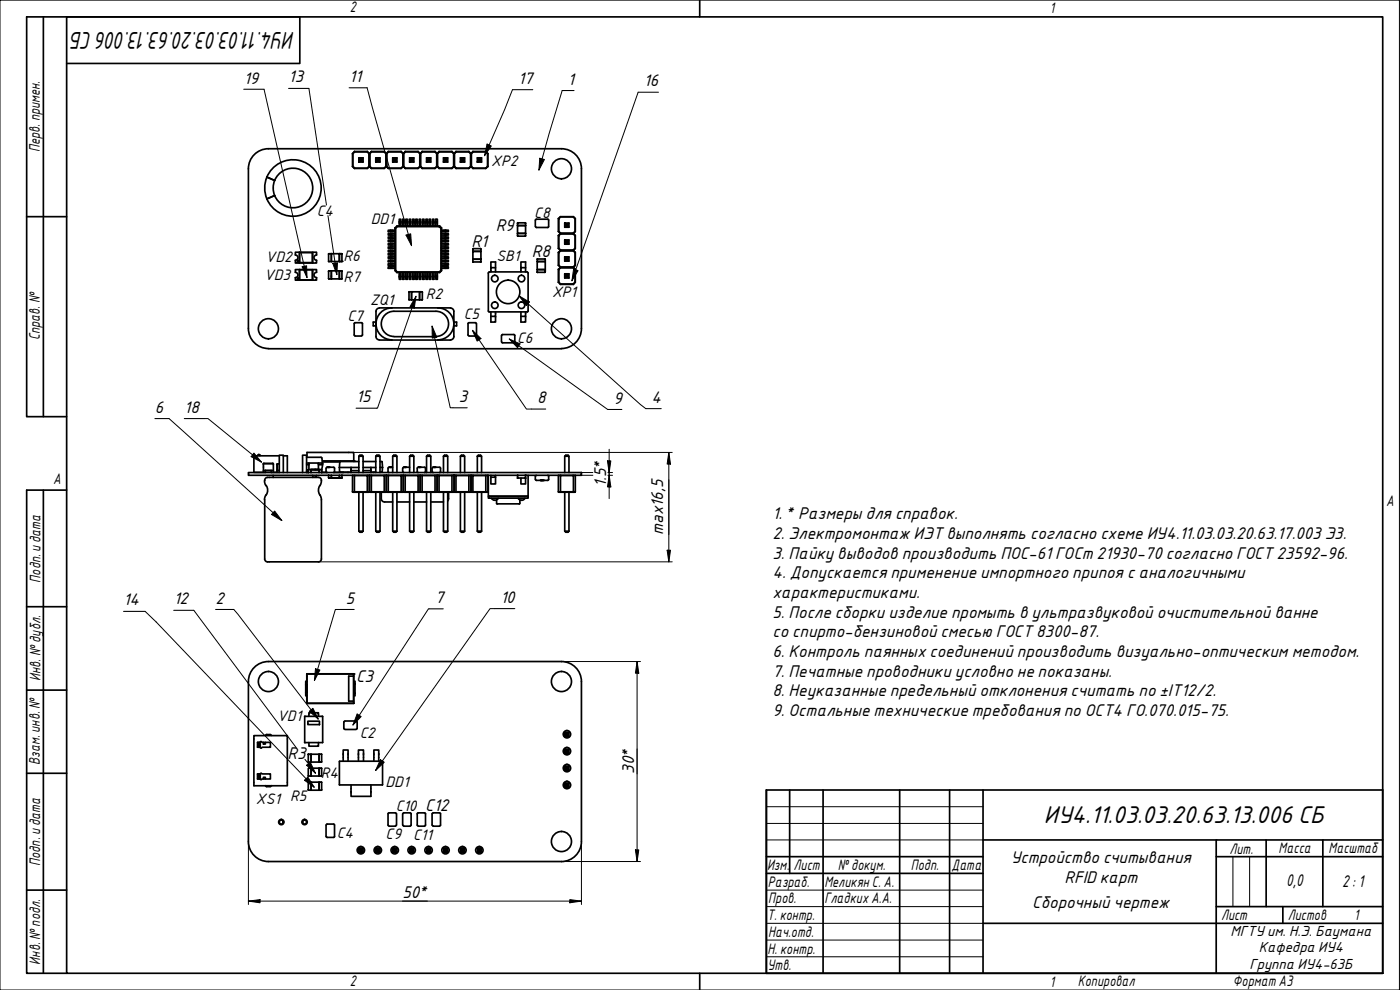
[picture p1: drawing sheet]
<svg xmlns="http://www.w3.org/2000/svg" width="420mm" height="297mm" viewBox="0 0 420 297" stroke-linecap="round" stroke-linejoin="round" font-family="sans-serif">
<g fill="none" stroke="#000" stroke-width=".51">
<path d="M74.5 50.6v48a6 6 0 0 0 6 6M80.1 53.1l2.3 1.1zM80.5 44.6h88a6 6 0 0 1 6 6M80.5 44.6a6 6 0 0 0-6 6M82.4 58.7l-2.3 1M82.4 54.1l-.4 2.6 .4 2M82.4 54.1a5.9 5.9 0 0 1 9.1-2.4 5.9 5.9 0 0 1 0 9.4 5.9 5.9 0 0 1-9.1-2.4M105.8 46.1h.1M105.8 46.1v3.9M105.8 50l.6 .5M105.9 46.1l.5-.5h3.8l.5 .5v3.8l-.5 .6h-3.8l-.5-.6zM105.9 49.9l-.1 .1"/>
<path d="M106.4 45.5h3.8M106.4 50.5h3.8M106.4 45.5l-.6 .6M106.4 45.5v.1M106.4 50.5h.1M107.7 47.4h1.3v1.2h-1.3zM107.7 47.4l.3 .3M108 47.7h.6v.7h-.6zM108 48.4l-.3 .2M108.6 48.4l.4 .2M109 47.4l-.4 .3M110.2 45.5l.7 .6"/>
<path d="M110.2 45.5v.1M110.2 50.5h.1M110.7 46.1h.3M110.7 49.9l.2 .1M110.9 46.1v3.9M110.9 50l-.7 .5M110.9 50l.5 .5M111 49.9l-.1 .1M111.4 45.5h3.9M111.4 50.5h3.9M111.4 45.5l-.5 .6M111.4 45.5l.1 .1"/>
<path d="M111.5 45.6h3.8l.5 .5v3.8l-.5 .6h-3.8l-.5-.6v-3.8zM111.5 50.5h-.1M112.8 47.4h1.2v1.2h-1.2zM112.8 47.4l.3 .3M113.1 47.7h.6v.7h-.6zM113.1 48.4l-.3 .2M113.7 48.4l.3 .2M114 47.4l-.3 .3M115.3 45.5l.7 .6M115.3 45.5v.1M115.3 50.5h.1M115.8 46.1h.3"/>
<path d="M115.8 49.9l.2 .1M116 46.1v3.9M116 50l-.7 .5M116 50l.5 .5M116.1 46.1l.5-.5h3.8l.5 .5v3.8l-.5 .6h-3.8l-.5-.6zM116.1 49.9l-.1 .1M116.5 45.5h3.9M116.5 50.5h3.9M116.5 45.5l-.5 .6M116.5 45.5l.1 .1M116.6 50.5h-.1M117.9 47.4h1.2v1.2h-1.2z"/>
<path d="M117.9 47.4l.3 .3M118.2 47.7h.6v.7h-.6zM118.2 48.4l-.3 .2M118.8 48.4l.3 .2M119.1 47.4l-.3 .3M120.4 45.5l.6 .6M120.4 45.5v.1M120.4 50.5h.1M120.9 46.1h.3M120.9 49.9l.1 .1M121 46.1v3.9M121 50l.6 .5"/>
<path d="M121 50l-.6 .5M121.2 46.1l.5-.5h3.8l.5 .5v3.8l-.5 .6h-3.8l-.5-.6zM121.2 49.9l-.2 .1M121.6 45.5h3.9M121.6 50.5h3.9M121.6 45.5l-.6 .6M121.6 45.5l.1 .1M121.7 50.5h-.1M122.9 47.4h1.3v1.2h-1.3zM122.9 47.4l.4 .3M123.3 47.7h.6v.7h-.6zM123.3 48.4l-.4 .2"/>
<path d="M123.9 48.4l.3 .2M124.2 47.4l-.3 .3M125.5 45.5l.6 .6M125.5 45.5v.1M125.5 50.5h.1M126 49.9l.1 .1M126 46.1h.2M126.1 46.1v3.9M126.1 50l.6 .5M126.1 50l-.6 .5M126.2 46.1l.5-.5h3.9l.5 .5v3.8l-.5 .6h-3.9l-.5-.6zM126.2 49.9l-.1 .1"/>
<path d="M126.7 45.5h3.9M126.7 50.5h3.9M126.7 45.5l-.6 .6M126.7 45.5v.1M126.7 50.5h.1M128 47.4h1.3v1.2h-1.3zM128 47.4l.3 .3M128.3 47.7h.7v.7h-.7zM128.3 48.4l-.3 .2M129 48.4l.3 .2M129.3 47.4l-.3 .3M130.6 45.5l.6 .6"/>
<path d="M130.6 45.5v.1M130.6 50.5h.1M131.1 46.1h.2M131.1 49.9l.1 .1M131.2 46.1v3.9M131.2 50l-.6 .5M131.2 50l.6 .5M131.3 46.1l.5-.5h3.8l.5 .5v3.8l-.5 .6h-3.8l-.5-.6zM131.3 49.9l-.1 .1M131.8 45.5h3.8M131.8 50.5h3.8M131.8 45.5l-.6 .6"/>
<path d="M131.8 45.5v.1M131.8 50.5h.1M133.1 47.4h1.3v1.2h-1.3zM133.1 47.4l.3 .3M133.4 47.7h.6v.7h-.6zM133.4 48.4l-.3 .2M134 48.4l.4 .2M134.4 47.4l-.4 .3M135.6 45.5l.7 .6M135.6 45.5v.1M135.6 50.5h.1M136.1 46.1h.3"/>
<path d="M136.1 49.9l.2 .1M136.3 46.1v3.9M136.3 50l.5 .5M136.3 50l-.7 .5M136.4 49.9l-.1 .1M136.8 45.5h3.9M136.8 50.5h3.9M136.8 45.5l-.5 .6M136.8 45.5l.1 .1M136.9 45.6h3.8l.5 .5v3.8l-.5 .6h-3.8l-.5-.6v-3.8zM136.9 50.5h-.1M138.2 47.4h1.2v1.2h-1.2z"/>
<path d="M138.2 47.4l.3 .3M138.5 47.7h.6v.7h-.6zM138.5 48.4l-.3 .2M139.1 48.4l.3 .2M139.4 47.4l-.3 .3M140.7 45.5l.7 .6M140.7 45.5v.1M140.7 50.5h.1M141.2 46.1h.3M141.2 49.9l.2 .1M141.4 46.1v3.9M141.4 50l.5 .5"/>
<path d="M141.4 50l-.7 .5M141.5 46.1l.5-.5h3.8l.5 .5v3.8l-.5 .6h-3.8l-.5-.6zM141.5 49.9l-.1 .1M141.9 45.5h3.9M141.9 50.5h3.9M141.9 45.5l-.5 .6M141.9 45.5l.1 .1M142 50.5h-.1M143.3 47.4h1.2v1.2h-1.2zM143.3 47.4l.3 .3M143.6 47.7h.6v.7h-.6zM143.6 48.4l-.3 .2"/>
<path d="M144.2 48.4l.3 .2M144.5 47.4l-.3 .3M145.8 45.5l.6 .6M145.8 45.5v.1M145.8 50.5h.1M146.3 46.1h.1M146.3 49.9l.1 .1M146.4 46.1v3.9M146.4 50l-.6 .5M174.5 50.6v48a6 6 0 0 1-6 6M88.6 76.5a.79 .79 0 0 1 .8 .8 .79 .79 0 0 1-.8 .8M88.6 76.5v-.8h6.4v.8"/>
<path d="M88.6 78.1v.8h6.4v-.8M89.9 75.7h4v3.2h-4zM89.9 75.8v3M93.7 75.8v3M95 76.5a.79 .79 0 0 0-.8 .8 .79 .79 0 0 0 .8 .8M98.6 78.4l.1 .1M98.6 78.4v-2.2l.8-.1v2.4h-.7M99.4 76.1h2.5v2.4h-2.5zM102.6 76.1h-.7v2.4h.7M102.6 78.5h.1M102.6 76.2h.1M102.6 76.2v2.2"/>
<path d="M117.3 69.1h-.8v.4h2.1M117.3 70.1v.4M117.3 71.1v.5M117.3 72.1v.4M117.3 73.1v.4M117.3 74.1v.4M117.3 75.1v.5M117.3 76.1v.4M117.3 77.1v.4M117.3 78.1v.4M117.3 79.1v.5M118.6 68.4l.5-.6h12.9l.5 .6v12.8"/>
<path d="M118.6 78.1h-2.1v.4h2.1M118.6 77.1h-2.1v.4h2.1M118.6 79.1h-2.1v.5h2.1M118.6 76.1h-2.1v.4h2.1M118.6 75.1h-2.1v.5h2.1M118.6 74.1h-2.1v.4h2.1M118.6 73.1h-2.1v.4h2.1M118.6 72.1h-2.1v.4h2.1M118.6 71.1h-2.1v.5h2.1M118.6 70.1h-2.1v.4h2.1M118.6 69.1h-1.3v.4M118.6 68.4l.1 .1"/>
<path d="M118.6 68.4v12.8M119.1 67.8l.1 .2M119.2 68h12.6l.5 .5v12.6l-.5 .5h-12.6l-.5-.5v-12.6zM119.8 67.8v-2h.5v2M119.8 66.7h.5M120.8 67.8v-2h.4v2M120.8 66.7h.4M121.8 67.8v-2h.4v2M121.8 66.7h.4M122.8 67.8v-2h.5v2M122.8 66.7h.5M123.8 67.8v-2h.5v2"/>
<path d="M123.8 66.7h.5M124.8 67.8v-2h.4v2M124.8 66.7h.4M125.8 67.8v-2h.4v2M125.8 66.7h.4M126.8 67.8v-2h.5v2M126.8 66.7h.5M127.8 67.8v-2h.5v2M127.8 66.7h.5M128.8 67.8v-2h.4v2M128.8 66.7h.4M129.8 67.8v-2h.4v2"/>
<path d="M129.8 66.7h.4M130.8 66.7h.5v1.1M131.3 66.7v-.9h-.5v2M132 67.8l-.2 .2M132.5 69.1h2.1v.4h-2.1M132.5 70.1h2.1v.4h-2.1M132.5 71.1h2.1v.5h-2.1M132.5 72.1h2.1v.4h-2.1M132.5 73.1h2.1v.4h-2.1M132.5 74.1h2.1v.4h-2.1M132.5 75.1h2.1v.5h-2.1M132.5 76.1h2.1v.4h-2.1"/>
<path d="M132.5 77.1h2.1v.4h-2.1M132.5 78.1h2.1v.4h-2.1M132.5 79.1h2.1v.5h-2.1M132.5 68.4l-.2 .1M133.7 69.1v.4M133.7 70.1v.4M133.7 71.1v.5M133.7 72.1v.4M133.7 73.1v.4M133.7 74.1v.4M133.7 75.1v.5M133.7 76.1v.4"/>
<path d="M133.7 77.1v.4M133.7 78.1v.4M133.7 79.1v.5M141.9 78.5v-.7h2.4v.7M141.9 78.5h.1M141.9 75.4h2.4v2.4h-2.4zM142 74.6h2.3v.8h-2.4zM142 78.6h.1M142 78.6h2.2M144.2 78.6l.1-.1zM144.3 77.8h.1M155.3 67v.7h2.4v-.7"/>
<path d="M155.3 67.7h2.4v2.3h-2.4zM155.3 70h2.4v.7l-2.3 .2zM155.3 67.6v.1M155.4 66.9h.1M155.4 66.9h2.2M157.6 66.9h.1M157.7 67h.1M160.7 66v1.9M160.7 68l.3 .2M161 65.8h3.5l.2 2.1M161 65.8l-.3 .3M163.5 77.7h-2.2l-.1 .8h2.4"/>
<path d="M163.5 77.7l.1 .1M163.5 77.7l.1 3.2M163.6 78.5h-2.4v2.4h2.4M164.7 68l-.3 .2h-3.4M167.6 65.6v3.9M167.6 70.7v3.8M167.6 75.7v3.9M167.6 79.6l.6 .6M167.6 69.5l.6 .6M167.6 65.6h.1M167.6 74.5l.6 .7M167.6 75.7l.1 .1"/>
<path d="M167.6 70.7h.1M167.7 69.4l-.1 .1M167.7 79.6h-.1M167.7 74.5h-.1M168.2 65.1h3.8l.6 .5v3.8l-.6 .6h-3.8l-.5-.6v-3.8zM168.2 75.2h3.8l.6 .6v3.8l-.6 .5h-3.8l-.5-.5v-3.8zM168.2 70.2h3.8l.6 .5v3.8l-.6 .5h-3.8l-.5-.5v-3.8zM168.2 65v.1M168.2 70v.2M168.2 75v.2M168.2 70.1h3.9M168.2 65h3.9"/>
<path d="M168.2 65l-.6 .6M168.2 75.2h3.9M168.2 75.2l-.6 .5M168.2 70.1l-.6 .6M169.5 66.9h1.3v1.3h-1.3zM169.5 77.1h1.3v1.2h-1.3zM169.5 72h1.3v1.3h-1.3zM169.5 66.9l.3 .3M169.5 77.1l.3 .2M169.5 72l.3 .2M169.8 67.2h.7v.7h-.7zM169.8 77.3h.7v.7h-.7z"/>
<path d="M169.8 72.2h.7v.7h-.7zM169.8 67.9l-.3 .3M169.8 78l-.3 .3M169.8 72.9l-.3 .4M170.5 67.9l.3 .3M170.5 78l.3 .3M170.5 72.9l.3 .4M170.8 66.9l-.3 .3M170.8 77.1l-.3 .2M170.8 72l-.3 .2M172 70l.1 .1M172 75l.1 .2"/>
<path d="M172.1 65l.6 .6M172.1 65l-.1 .1M172.1 75.2l.6 .5M172.1 75.2h-.1M172.1 70.1l.6 .6M172.1 70.1l-.1 .1M172.6 69.4l.1 .1M172.6 79.6h.1M172.6 74.5h.1M172.7 65.6v3.9M172.7 70.7v3.8M172.7 75.7v3.9"/>
<path d="M172.7 69.5l-.6 .6M172.7 65.6h-.1M172.7 79.6l-.6 .6M172.7 75.7l-.1 .1M172.7 74.5l-.6 .7M172.7 70.7h-.1M88.6 81.7a.79 .79 0 0 1 .8 .8 .79 .79 0 0 1-.8 .8M88.6 81.7v-.8h6.4v.8M88.6 83.3v.8h6.4v-.8M89.9 80.9h4v3.2h-4zM89.9 80.9v3.1M93.7 80.9v3.1"/>
<path d="M95 81.7a.79 .79 0 0 0-.8 .8 .79 .79 0 0 0 .8 .8M98.6 81.3h3.3v2.4h-2.5v-2.4v2.4l-.8-.1zM98.7 81.3l-.1 .1M102.6 81.3h-.7v2.4h.7M102.6 83.7h.1M102.6 81.4v2.2M106.6 96.8l2.1 .2 .1 3.5M106.6 96.8l-.3 .3v3.4M112.8 96.6h-.8v1.2h.8M113.8 92.4a.98 .98 0 0 0-1 1v7.6a.99 .99 0 0 0 1 1M113.9 92.4h21.4M117.3 80.1v.4"/>
<path d="M117.6 92.4a4.8 4.8 0 0 0-4.8 4.8 4.8 4.8 0 0 0 4.8 4.8M118.2 93.4a3.8 3.8 0 0 0-3.8 3.8 3.8 3.8 0 0 0 3.8 3.8M118.2 93.4h12.6M118.6 80.1h-2.1v.4h2.1M118.7 81.1l-.1 .1 .5 .6M119.2 81.6l-.1 .2h12.9M119.8 81.8v2h.5v-2M119.8 83h.5M120.8 81.8v2h.4v-2M120.8 83h.4M121.8 81.8v2h.4v-2M121.8 83h.4"/>
<path d="M122.7 89.8l3.9 .1M122.7 89.8v-2.2h.8v2.4M122.7 89.8l.1 .1M122.8 81.8v2h.5v-2M122.8 83h.5M123.8 81.8v2h.5v-2M123.8 83h.5M124.8 81.8v2h.4v-2M124.8 83h.4M125.8 81.8v2h.4v-2M125.8 83h.4M126.6 87.6h-.7v2.4v-2.4h-2.4v2.3"/>
<path d="M126.6 87.6l.1 .1zM126.7 89.8h.1M126.7 87.7v2.1M126.8 81.8v2h.5v-2M126.8 83h.5M127.8 81.8v2h.5v-2M127.8 83h.5M128.8 81.8v2h.4v-2M128.8 83h.4M129.8 81.8v2h.4v-2M129.8 83h.4M130.8 81.8v1.2h.5"/>
<path d="M130.8 93.4a3.8 3.8 0 0 1 3.8 3.8 3.8 3.8 0 0 1-3.8 3.8M131.3 81.8v2h-.5v-.8M131.4 92.4a4.8 4.8 0 0 1 4.8 4.8 4.8 4.8 0 0 1-4.8 4.8M132.3 81.1l.2 .1-.5 .6-.2-.2M132.5 80.1h2.1v.4h-2.1M133.7 80.1v.4M135.2 92.4a.99 .99 0 0 1 1 1v7.6a.98 .98 0 0 1-1 1M136.2 96.6h.8v1.2h-.8M142.7 96.8l.2 .3M142.7 96.8l-2.2 .2v3.5M143 97.1v3.4M146.8 81.6h11.4"/>
<path d="M146.8 81.6l-.2 .3v11.4l.2 .3 11.7-.2v-11.5l-.3-.3M147.3 80.3v-1.7h1.4v3M147.3 93.6v3h1.4v-1.7M148.7 80.3h-1.4v1.3M148.7 93.6v1.3h-1.4M156.3 80.3v-1.7h1.4v3M156.3 93.6v3h1.4v-1.7M157.7 80.3h-1.4v1.3M157.7 93.6v1.3h-1.4M161.2 81.6v-.7h2.4v.7M161.2 81.6h.1M161.4 81.7h.1"/>
<path d="M161.4 81.7h2.1M167.6 80.8v3.9M167.6 84.7l.6 .6M167.6 80.8l.1 .1M167.7 84.6l-.1 .1M168.2 80.3h3.8l.6 .6v3.7l-.6 .6h-3.8l-.5-.6v-3.7zM168.2 85.3h3.9M168.2 80.2h3.9M168.2 80.2l-.6 .6M168.2 80.1v.2M168.2 85.2v.1M169.5 82.2h1.3v1.2h-1.3z"/>
<path d="M169.5 82.2l.3 .2M169.8 82.4h.7v.7h-.7zM169.8 83.1l-.3 .3M170.5 83.1l.3 .3M170.8 82.2l-.3 .2M172 85.2l.1 .1M172 80.1l.1 .1M172.1 80.2l.6 .6M172.1 80.2l-.1 .1M172.6 84.6l.1 .1M172.7 80.8v3.9M172.7 84.7l-.6 .6"/>
<path d="M172.7 80.8l-.1 .1M80.5 104.6h88M106.3 100.5l.3 .3M106.6 100.8h1.9M108.8 100.5l-.3 .3M113.9 102h21.4M118.2 101h12.6M140.5 100.5l.2 .3M140.8 100.8h1.9M142.9 100.5l-.2 .3M150.5 100.6v1.9M150.6 102.6l.2 .3h3.4"/>
<path d="M154.2 100.4l.3 .3M154.2 100.4h-3.4l-.2 .3M154.5 100.6v2l-.3 .3M77.3 136.8l.2-.4 .6 .2-.1 .2M79.1 139.2v2.5M79.1 139.1h2.9M79.2 139l-.2 .2M79.2 139.1h2.7M81.8 139l.2 .2M82 139.2v2.5M83.1 139.4v2.3M83.1 139.4h.1"/>
<path d="M83.2 139.2l-.1 1.9M83.3 139.2l-.2 .2M83.3 139.2h.5M83.8 136.8h-7.6v4.9h3.4M85 136.8h1.2v5M92 137.2h4.4l.2 .2a6.3 6.3 0 0 1-.1 3.7M92 139.4h.7M92 138.9h.7M92.1 137.2v-1.5h14l.1 2.6M92.7 139.4v-.5h2.9v.5M92.7 139.4v1.5M95.6 138.9h1l.2 .3-.2 .2h-1"/>
<path d="M95.6 139.4v1.5M96.7 138.3h9.5v.2M96.8 138.6h5.2M96.8 139.2h.1M102 138.5l-.1 1.8M102 138.5h5.7M102.1 138.5l-.1 .1M106.2 138.3l.3 .1M107.7 136.9h1.3v4.9M107.7 136.9l.3-.3h.6l.4 .3M107.7 136.9v4.9M109 138.5h3.8"/>
<path d="M112.8 136.9h1.2v4.9M112.8 136.9l.3-.3h.6l.3 .3M112.8 136.9v4.9M114 138.5l.7 .1M114.7 138.5l.1 1.8M117.9 136.9h1.2v4.9M117.9 136.9l.3-.3h.6l.3 .3M117.9 136.9v4.9M122.9 136.9h1.3v4.9M122.9 136.9l.4-.3h.6l.3 .3M122.9 136.9v4.9M128 136.9h1.3v4.9"/>
<path d="M128 136.9l.3-.3h.7l.3 .3M128 136.9v4.9M133.1 136.9h1.3v4.9M133.1 136.9l.3-.3h.6l.4 .3M133.1 136.9v4.9M138.2 136.9h1.2v4.9M138.2 136.9l.3-.3h.6l.3 .3M138.2 136.9v4.9M143.3 136.9h1.2v4.9M143.3 136.9l.3-.3h.6l.3 .3M143.3 136.9v4.9M169.5 136.9h1.3v4.9"/>
<path d="M169.5 136.9v4.9M169.5 136.9l.3-.3h.7l.3 .3M74.5 141.8h100v.8h-100zM79.1 141.1h2.3M79.4 144.3l.3 1.3M79.4 144.3v-.2a.86 .86 0 0 1 .9-.9h15.3a1.42 1.42 0 0 1 .5 2.4M79.4 149.9v17.9M79.6 141.1v.7M79.6 141.2h1.8M79.7 148.6l-.3 1.3M79.8 145.6l.1 .2M79.9 148.4l-.1 .2"/>
<path d="M80 145.8l.3 1.3-.3 1.3M81.4 141.7h2.4M82 142.6v.6M82 141.1h-.6v.7M83.2 141.1h.6M83.8 141.8v-5.2h1.2v5.2M90.8 141.8v-5.2h1.2v5.2M92 141.7l.3 .1M92 141.7h.5M92 141.3h.5M92.5 141h.1M92.5 141.7h.1"/>
<path d="M92.5 141v.7M92.6 140.9h3.2M93.9 140.9h-.6v.9M93.9 142.6v.6M94 140.9h.5M94.6 140.9h.5M95 142.6v.6h-1.1M95.2 140.9h.5M95.8 141v.8v-.9l.7 .1v.7h1.5M96.1 145.6a3 3 0 0 0 .3 3.7l.1 18.5M96.5 141.8h.1M97.9 140.5v1"/>
<path d="M97.9 141.5l.3 .3M98.2 140.2h1.9l.3 .3M98.6 142.7v.7h.8M98.6 142.7h.1M98.7 140.2h-.6l-.2 .3M99.4 143.4v-.8v.8h2.5v-.8v.8h.7M99.4 143.4h.5M100 143.4h1.2M100.2 141.7h2.8M100.4 140.5v1M100.4 141.5l-.3 .3M101.3 143.4h.5"/>
<path d="M101.9 140.3v1.3l3.4 .1M101.9 140.3h5.8M102.6 142.6h.1M102.6 143.4h.1M102.6 142.7h.1M102.6 142.7v.7M103 141.7v.1M104.5 141.7v.1M105.3 140.3v.9M105.8 147.6h5.1M105.8 142.7v4.9M105.8 147.6l.6 .1"/>
<path d="M105.9 142.6l-.1 .1M106.4 142.7h3.8v4.9h-3.8zM106.4 142.6l-.6 .1M107.7 141.2h-2.4v.6M107.7 159.4h1.3M107.7 159.4l.3 .3h.6l.4-.3M107.7 147.7v11.7M109 140.3h3.8M109 141.2h2.3M109 147.7v11.7M110.2 142.6h1.3M110.2 147.6v.1"/>
<path d="M110.2 147.6l1.3 .1M110.7 142.6l.2 .1M110.9 147.6h5.1M110.9 142.7v4.9M111 142.6l-.1 .1M111.3 141.7h1.5M111.3 140.3v1.5M111.4 142.7h3.9v4.9h-3.9zM112.2 141.7v.1M112.8 159.4h1.2M112.8 159.4l.3 .3h.6l.3-.3M112.8 147.7v11.7"/>
<path d="M114 140.3h.8M114 141.7h.6M114 147.7v11.7M114.4 147.7v2M114.4 149.6a.98 .98 0 0 0 1 1M114.7 141.6l-.1 .1M114.8 140.3l-.1 1.3M115.3 142.6h1.3M115.3 147.6v.1M115.3 147.6l1.3 .1M115.4 150.6h2.5M115.8 142.6l.2 .1"/>
<path d="M115.9 142.6h.1M116 147.6h5M116 142.7v4.9M116.1 142.6l-.1 .1M116.5 141.5l.2 .3M116.5 140.5v1M116.5 142.7h3.9v4.9h-3.9zM116.8 140.2h.5M117.9 140.2h-1.2l-.2 .3M117.9 159.4h1.2M117.9 159.4l.3 .3h.6l.3-.3M117.9 147.7v11.7"/>
<path d="M119.1 150.6h3.8M119.1 147.7v11.7M120.4 142.6h1.3M120.4 147.6v.1M120.4 147.6l1.3 .1M120.8 140.5v1M120.9 141.5l.3 .3M120.9 142.6l.1 .1M121 147.6h5.1M121 142.7v4.9M121.2 142.6l-.2 .1M121.2 140.2h.5"/>
<path d="M121.6 142.7h3.9v4.9h-3.9zM122.9 140.2h-1.7l-.3 .3M122.9 159.4h1.3M122.9 159.4l.4 .3h.6l.3-.3M122.9 147.7v11.7M124.2 150.6h3.8M124.2 147.7v11.7M125.2 141.5l.3 .3M125.2 140.5v1M125.5 142.6h1.2M125.5 147.6v.1M125.5 147.6l1.2 .1"/>
<path d="M125.6 140.2h.5M126 142.6l.1 .1M126.1 147.6h5.1M126.1 142.7v4.9M126.2 142.6l-.1 .1M126.7 142.7h3.9v4.9h-3.9zM127.4 140.2l.3 .3M127.4 140.2h-1.9l-.3 .3M127.7 141.5l-.3 .3M127.7 140.5v1M128 159.4h1.3M128 159.4l.3 .3h.7l.3-.3"/>
<path d="M128 147.7v11.7M129.3 150.6h3.8M129.3 147.7v11.7M129.7 140.5v1M129.7 141.5l.3 .3M130 140.2h1.9l.3 .3M130.6 140.2h-.7l-.2 .3M130.6 142.6h1.2M130.6 147.6v.1M130.6 147.6l1.2 .1M131.1 142.6l.1 .1M131.2 147.6h5.1"/>
<path d="M131.2 142.7v4.9M131.3 142.6l-.1 .1M131.8 142.7h3.8v4.9h-3.8zM132.2 140.5v1M132.2 141.5l-.3 .3M133.1 159.4h1.3M133.1 159.4l.3 .3h.6l.4-.3M133.1 147.7v11.7M134.4 147.7v11.7M134.6 149.6l-.2 .7M134.6 147.7v2M135.6 142.6h1.3"/>
<path d="M135.6 147.6v.1M135.6 147.6l1.3 .1M136.1 142.6l.2 .1M136.2 142.6v.1M136.2 142.6h.1M136.3 147.6h5.1M136.3 142.7v4.9M136.4 142.6l-.1 .1M136.8 142.7h3.9v4.9h-3.9zM138.2 159.4h1.2M138.2 159.4l.3 .3h.6l.3-.3M138.2 147.7v11.7"/>
<path d="M139.4 147.7v11.7M140.7 142.6h1.3M140.7 147.6v.1M140.7 147.6l1.3 .1M141.2 142.6l.2 .1M141.4 147.6h5M141.4 142.7v4.9M141.5 142.6l-.1 .1M141.9 142.7h3.9v4.9h-3.9zM143.3 159.4h1.2M143.3 159.4l.3 .3h.6l.3-.3M143.3 147.7v11.7"/>
<path d="M144.5 147.7v11.7M145.8 142.6l.6 .1M145.8 147.6v.1M145.8 147.6h.6M146.3 142.6l.1 .1M146.4 142.7v4.9M146.6 142.6v6.3h11.9v-6.3M146.6 148.9h11.9v.6h-11.9zM147.3 142.6v.6M147.5 149.5l.4 .4 .5 .2M148.5 150.1h.1M148.7 142.6v2.6h-1.4v-2h1.4"/>
<path d="M149 150v1M149 151l.3 .2M149.2 151.2h6.6M149.5 149.5l-.3 .4-.6 .2M155.4 142.6l-.1 .8h2.4v-.8M155.4 142.7h.1M155.4 143.4v.1M155.5 149.5l.4 .4 .7 .2M156 151l-.2 .2M156 150v1M156.3 143.4v1.8h1.4v-1.8M157.5 149.5l-.3 .4-.6 .2"/>
<path d="M157.7 143.4h.1M157.7 143.5h.1M160.7 142.9v1M160.7 143.8l.3 .3M161 142.6l-.3 .3M162.2 144.1h.1M162.2 144.1h.7M163.1 144.1h.1M163.1 144.1h.2M164.4 142.6l.3 .3M164.7 142.9v1M164.7 143.8l-.3 .3h-3.4"/>
<path d="M167.6 147.6h5.1M167.6 142.7v4.9M167.6 147.6l.6 .1M167.7 142.6l-.1 .1M168.2 142.7h3.9v4.9h-3.9zM168.2 142.6l-.6 .1M169.5 147.7v11.7M169.5 159.4h1.3M169.5 159.4l.3 .3h.7l.3-.3M170.8 147.7v11.7M172 142.6l.7 .1M172.1 147.6h.6"/>
<path d="M172.1 147.6l-.1 .1M172.6 142.6l.1 .1M172.7 142.7v4.9M79.4 167.7a.86 .86 0 0 0 .9 .9h15.3a.86 .86 0 0 0 .9-.9M80.5 198.5h88a6 6 0 0 1 6 6v48a6 6 0 0 1-6 6h-88M80.5 198.5a6 6 0 0 0-6 6v48a6 6 0 0 0 6 6M91.4 214.9l5.4 .1v7.8h-5.4zM91.8 207.7l.3 .1v1h-.3zM91.8 204.4h.3v1l-.3 .1zM91.8 205.5v2.2M91.8 205.5h.2M91.8 207.6h.2"/>
<path d="M92 205.5l.1 2.2M92.1 208.8v2.3h14.1v-2.3M92.1 205.5h-.1M92.1 202.2h14.1M92.1 205.4v2.4M92.1 202.2v8.8h14.1l-.1-.6M92.4 216.4h3.5v1h-3.5zM92.7 214.9v-1h2.9v1M103.5 216.4l-.3 .3v1.9l.3 .2M103.5 218.9h3.4M103.5 216.3h3.4M106.1 202.9h-1.5v7.5h1.5"/>
<path d="M106.1 202.9v7.5M106.2 205.2h.4M106.2 205.2v-.8h.4v.8M106.2 208h.4M106.2 208v.8h.4v-.8M106.2 202.2v2.2M106.2 202.2h-14.1v2.2M106.2 202.2l-.1 .7M106.2 205.2v2.8M106.6 205.2v2.8M106.9 216.4l.3 .3v1.9l-.3 .2M169.5 219.7h1.3v1.3h-1.3z"/>
<path d="M169.5 219.7l.3 .2M170.8 219.7l-.3 .2M76.2 220.7h10v15.1h-10zM77.5 222.7v1.5h-.2v-1.5h.8v1.5h-.6M77.5 232.2v1.5h-.2v-1.5h.8M77.5 233.7h.6M77.9 222.7v1.5M77.9 232.2v1.5M78.1 232.2v1.5M78.1 222.7l.2-.2 .4 .2h2.5v1.5h-2.5l-.4 .3-.2-.3M78.1 232.2l.2-.2 .4 .2h2.5v1.5h-2.5l-.4 .2-.2-.2M79.1 222.7v.6h.5v-.6"/>
<path d="M79.1 233.7v-.5h.5v.5M79.6 235.7l.4 .3M80 220.4h1.1l.4 .3M80 220.4l-.4 .3M81.5 235.7l-.4 .3h-1.1M92.5 226.3h.1M92.5 228.6h.1M92.5 232.8h.1M92.5 226.4v2.2M92.5 230.6v2.2M92.5 234.7v2.3M92.6 226.3h.7v2.3h-.7"/>
<path d="M92.6 234.7h.7v2.4l-.7-.1M92.6 234.7h.1M92.6 230.5h.7v2.3h-.7M92.6 230.5h.1M92.7 222.8v1.1h2.9v-1.1M93.3 228.6h.1M93.3 232.8h.1M93.3 226.3h2.5v2.3h-2.5zM93.3 237v-2.3h2.5v2.3M93.3 230.5h2.5v2.3h-2.5zM95.8 230.5l.7 .1v2.2h-.7zM96.5 226.3v.1"/>
<path d="M96.5 226.3h-.7v2.3h.7v-2.2M96.5 237v-2.3h-.7v2.4M96.5 237h.1M96.5 237h-3.2M96.5 232.8h.1M101.9 228.4h12.8l.1 7-12.9 .1zM103 228.4v-3.4h1.5v3.4M105.3 235.5v3.4h6v-3.4M107.6 228.4v-3.4h1.5v3.4M112.2 228.4v-3.4h1.5v3.4M169.5 234.9h1.3v1.3h-1.3zM169.5 224.8h1.3v1.2h-1.3z"/>
<path d="M169.5 229.9h1.3v1.2h-1.3zM169.5 234.9l.3 .3M169.5 224.8l.3 .2M169.5 229.9l.3 .2M169.8 220.6v-.7h.7v.7h-.7l-.3 .4M169.8 235.9v-.7h.7v.7h-.7l-.3 .3M169.8 225.7v-.7h.7v.7h-.7l-.3 .3M169.8 230.8v-.7h.7v.7h-.7l-.3 .3M170.5 220.6l.3 .4M170.5 235.9l.3 .3M170.5 225.7l.3 .3M170.5 230.8l.3 .3"/>
<path d="M170.8 234.9l-.3 .3M170.8 224.8l-.3 .2M170.8 229.9l-.3 .2M97.9 247.6v3.4M97.9 251l.3 .3M98.2 247.3h1.9l.3 .2M98.2 247.3l-.3 .2M100.4 247.6v3.5l-2.2 .2M107.7 254.4h1.3v1.3h-1.3zM107.7 254.4l.3 .3v.7h.6v-.7h-.6M108 255.4l-.3 .3M108.6 255.4l.4 .3"/>
<path d="M109 254.4l-.4 .3M112.8 254.4h1.2v1.3h-1.2zM112.8 254.4l.3 .3v.7h.6v-.7h-.6M113.1 255.4l-.3 .3M113.7 255.4l.3 .3M114 254.4l-.3 .3M116.5 247.5l.2 .3M116.8 247.9h1.9M117.9 254.4h1.2v1.3h-1.2zM117.9 254.4l.3 .3v.7h.6v-.7h-.6M118.2 255.4l-.3 .3M118.6 243.9l.3 .3"/>
<path d="M118.7 243.9l-2.2 .1v3.6M118.8 255.4l.3 .3M118.9 247.5l-.3 .3M119 244.1v3.5M119.1 254.4l-.3 .3M120.9 247.5l.3 .3M121.2 247.9h1.9M122.9 254.4h1.3v1.3h-1.3zM122.9 254.4l.4 .3v.7h.6v-.7h-.6M123.1 243.9h-1.9l-.4 .2v3.5M123.1 243.9l.3 .2v3.5M123.3 255.4l-.4 .3"/>
<path d="M123.4 247.5l-.3 .3M123.9 255.4l.3 .3M124.2 254.4l-.3 .3M125.2 247.5l.3 .3M125.5 247.9h1.9M127.4 243.9l.3 .2v3.5M127.4 243.9l-2.1 .1-.1 3.6M127.7 247.5l-.3 .3M128 254.4h1.3v1.3h-1.3zM128 254.4l.3 .3v.7h.7v-.7h-.7M128.3 255.4l-.3 .3M129 255.4l.3 .3"/>
<path d="M129.3 254.4l-.3 .3M129.7 244.1v3.5M129.7 247.5l.3 .3M130 243.9l2.2 .1v3.6M130 247.9h1.9M130 243.9l-.3 .3M132.2 247.5l-.3 .3M133.1 254.4h1.3v1.3h-1.3zM133.1 254.4l.3 .3v.7h.6v-.7h-.6M133.4 255.4l-.3 .3M134 255.4l.4 .3M134.4 254.4l-.4 .3"/>
<path d="M138.2 254.4h1.2v1.3h-1.2zM138.2 254.4l.3 .3v.7h.6v-.7h-.6M138.5 255.4l-.3 .3M139.1 255.4l.3 .3M139.4 254.4l-.3 .3M143.3 254.4h1.2v1.3h-1.2zM143.3 254.4l.3 .3v.7h.6v-.7h-.6M143.6 255.4l-.3 .3M144.2 255.4l.3 .3M144.5 254.4l-.3 .3"/>
<circle cx="87.9" cy="56.4" r="8.5"/>
<circle cx="168.5" cy="50.6" r="3"/>
<circle cx="89.5" cy="78.4" r=".29"/>
<circle cx="80.6" cy="98.6" r="3"/>
<circle cx="89.5" cy="83.6" r=".29"/>
<circle cx="148.5" cy="91.6" r=".98"/>
<circle cx="148.5" cy="83.6" r=".98"/>
<circle cx="152.5" cy="87.6" r="3.5"/>
<circle cx="156.5" cy="83.6" r=".98"/>
<circle cx="156.5" cy="91.6" r=".98"/>
<circle cx="168.5" cy="98.6" r="3"/>
<circle cx="80.5" cy="204.5" r="3"/>
<circle cx="168.5" cy="204.5" r="3"/>
<circle cx="170.1" cy="230.5" r="1.11"/>
<circle cx="170.1" cy="225.4" r="1.11"/>
<circle cx="170.1" cy="220.3" r="1.11"/>
<circle cx="170.1" cy="235.5" r="1.11"/>
<circle cx="84.4" cy="246.7" r=".79"/>
<circle cx="84.4" cy="246.7" r=".6"/>
<circle cx="91.4" cy="246.7" r=".79"/>
<circle cx="91.4" cy="246.7" r=".6"/>
<circle cx="108.3" cy="255.1" r="1.11"/>
<circle cx="113.4" cy="255.1" r="1.11"/>
<circle cx="118.5" cy="255.1" r="1.11"/>
<circle cx="123.5" cy="255.1" r="1.11"/>
<circle cx="128.6" cy="255.1" r="1.11"/>
<circle cx="133.7" cy="255.1" r="1.11"/>
<circle cx="138.8" cy="255.1" r="1.11"/>
<circle cx="143.9" cy="255.1" r="1.11"/>
<circle cx="168.5" cy="252.5" r="3"/>
</g>
<g fill="#000">
<circle cx="101.9" cy="78.5" r=".25"/>
<circle cx="101.9" cy="76.1" r=".25"/>
<circle cx="102.6" cy="78.4" r=".25"/>
<circle cx="161.2" cy="78.5" r=".25"/>
<circle cx="101.9" cy="83.7" r=".25"/>
<circle cx="102.6" cy="83.6" r=".25"/>
<circle cx="123.5" cy="87.6" r=".25"/>
<circle cx="125.9" cy="87.6" r=".25"/>
<circle cx="106.2" cy="138.3" r=".25"/>
<circle cx="93.3" cy="140.9" r=".25"/>
<circle cx="93.6" cy="140.9" r=".25"/>
<circle cx="93.9" cy="140.9" r=".25"/>
<circle cx="94.2" cy="140.9" r=".25"/>
<circle cx="94.4" cy="140.9" r=".25"/>
<circle cx="94.5" cy="140.9" r=".25"/>
<circle cx="94.6" cy="140.9" r=".25"/>
<circle cx="94.8" cy="140.9" r=".25"/>
<circle cx="95.1" cy="140.9" r=".25"/>
<circle cx="95.2" cy="140.9" r=".25"/>
<circle cx="95.8" cy="140.9" r=".25"/>
<circle cx="96.5" cy="141.7" r=".25"/>
<circle cx="98.2" cy="140.2" r=".25"/>
<circle cx="98.4" cy="140.2" r=".25"/>
<circle cx="98.5" cy="140.2" r=".25"/>
<circle cx="98.6" cy="140.2" r=".25"/>
<circle cx="98.7" cy="140.2" r=".25"/>
<circle cx="99.9" cy="143.4" r=".25"/>
<circle cx="100" cy="143.4" r=".25"/>
<circle cx="100.3" cy="143.4" r=".25"/>
<circle cx="100.6" cy="143.4" r=".25"/>
<circle cx="100.7" cy="143.4" r=".25"/>
<circle cx="100.9" cy="143.4" r=".25"/>
<circle cx="101.3" cy="143.4" r=".25"/>
<circle cx="101.5" cy="143.4" r=".25"/>
<circle cx="101.8" cy="143.4" r=".25"/>
<circle cx="101.9" cy="143.4" r=".25"/>
<circle cx="116.8" cy="140.2" r=".25"/>
<circle cx="117" cy="140.2" r=".25"/>
<circle cx="117.1" cy="140.2" r=".25"/>
<circle cx="117.2" cy="140.2" r=".25"/>
<circle cx="117.3" cy="140.2" r=".25"/>
<circle cx="121.2" cy="140.2" r=".25"/>
<circle cx="121.3" cy="140.2" r=".25"/>
<circle cx="121.5" cy="140.2" r=".25"/>
<circle cx="121.6" cy="140.2" r=".25"/>
<circle cx="121.7" cy="140.2" r=".25"/>
<circle cx="125.6" cy="140.2" r=".25"/>
<circle cx="125.7" cy="140.2" r=".25"/>
<circle cx="125.8" cy="140.2" r=".25"/>
<circle cx="125.9" cy="140.2" r=".25"/>
<circle cx="126.1" cy="140.2" r=".25"/>
<circle cx="130" cy="140.2" r=".25"/>
<circle cx="130.2" cy="140.2" r=".25"/>
<circle cx="130.3" cy="140.2" r=".25"/>
<circle cx="130.4" cy="140.2" r=".25"/>
<circle cx="130.6" cy="140.2" r=".25"/>
<circle cx="131.3" cy="142.6" r=".25"/>
<circle cx="136.2" cy="142.6" r=".25"/>
<circle cx="157.7" cy="142.6" r=".25"/>
<circle cx="162.2" cy="144.1" r=".25"/>
<circle cx="162.4" cy="144.1" r=".25"/>
<circle cx="162.5" cy="144.1" r=".25"/>
<circle cx="162.6" cy="144.1" r=".25"/>
<circle cx="162.8" cy="144.1" r=".25"/>
<circle cx="163" cy="144.1" r=".25"/>
<circle cx="163.3" cy="144.1" r=".25"/>
<circle cx="106.2" cy="202.2" r=".25"/>
<circle cx="106.2" cy="205.2" r=".25"/>
<circle cx="92.5" cy="234.7" r=".25"/>
<circle cx="92.5" cy="226.4" r=".25"/>
<circle cx="92.5" cy="230.6" r=".25"/>
<circle cx="95.8" cy="230.5" r=".25"/>
<circle cx="95.8" cy="226.3" r=".25"/>
<circle cx="95.8" cy="234.7" r=".25"/>
<circle cx="95.8" cy="232.8" r=".25"/>
<circle cx="95.8" cy="228.6" r=".25"/>
</g>
<path d="M20 5.1h395v286.9h-395zM210 0v5.1M210 292v5" fill="none" stroke="#000" stroke-width=".51"/>
<path d="M0 0h420v297h-420z" fill="none" stroke="#000" stroke-width=".3"/>
<g fill="none" stroke="#000" stroke-width=".51">
<path d="M230 237h185v55h-185zM237 237v25.1M247 237v55M270 237v55M285 237v55M295 237v55M230 257h65M295 252h120M365 257h50M365 252v40M380 252v20M397 252v20"/>
<path d="M230 262.1h65M295 277h120M365 272h50M385 272v5"/>
</g>
<path d="M230 242h65M230 247.1h65M230 252h65M370 257v15M375 257v15M230 267.1h65M230 272h65M230 277h65M230 282.1h65M230 287.1h65" fill="none" stroke="#000" stroke-width=".3"/>
<path d="M13 5.1v119.9M20 19h70v-13.9h-82v119.9h12M8 65h12M13 147.1v144.9M20 147.1h-12v144.9h12M8 182h12M8 207.1h12M8 232h12M8 267.1h12" fill="none" stroke="#000" stroke-width=".51"/>
<g fill="none" stroke="#000" stroke-width=".3">
<path d="M79.2 26.8l12.9 56.5M92.7 26.5l5.3 35M110.2 26.3l13.3 47.4M153.8 26.9l-2.4 6-6 13.8M168.7 27.2l-7 23.8M191.5 27.7l-19.9 56.6M146.2 43.2l1.2 .6-2 2.9zM162 47.5l1.4 .4-1.7 3.1zM98.4 64.7l2.7 17.7M99.9 79l1.4-.1-.2 3.5zM121.9 70.5l1.4-.3 .2 3.5zM90.7 80.1l1.3-.4 .1 3.6z"/>
<path d="M124.8 88.9l-.5 3.5-1.2-.4zM124.8 88.9l-11.5 33.6h-.3M129.7 97.8l1.4 3.3-1.4 .4zM129.7 97.8l5.4 24.6h.9M141.8 99.1l2.5 2.5-1.1 .7zM141.8 99.1l16.2 23.6h1.4M155.8 88.8l3.1 1.8-1 1.1zM155.8 88.8l38 33.8M172.1 80.7l1.4 .5-1.9 3.1zM152.8 101.7l3.3 1.5-.8 1.1zM152.8 101.7l29.6 21.2M50.7 125.6l33.9 30.6"/>
<path d="M61.4 125.6h1l16.1 13.1M76.2 135.9l2.3 2.8-3.1-1.7zM82.4 153.3l2.2 2.9-3.1-1.8zM43.6 183.4l3.3 3.2 39.3 41.2M58.2 183.1l30.7 41.2M70.2 182.9l25.3 32.9M102 182.9h-1.4l-6.2 21.3M128.8 182.7h-.2l-22.7 34.8M148.4 182.6h-1.3l-34.4 48.6M92.8 213.4l1.1-.9 1.6 3.3zM94.7 200.6l1.3 .4-1.6 3.2zM107.2 214.2l1.2 .8-2.5 2.5z"/>
<path d="M86.3 227.8l8 8.4M91.4 234.1l1-.9 1.9 3zM91.5 227.8l3.2 4.2M92 229.6l1.2-.8 1.5 3.2zM114.2 228l1.1 .7-2.6 2.5z"/>
</g>
<g fill="#000">
<path d="M146.2 43.2l1.2 .6-2 2.9z" fill-rule="evenodd"/>
<path d="M162 47.5l1.4 .4-1.7 3.1z" fill-rule="evenodd"/>
<path d="M99.9 79l1.4-.1-.2 3.5z" fill-rule="evenodd"/>
<path d="M121.9 70.5l1.4-.3 .2 3.5z" fill-rule="evenodd"/>
<path d="M90.7 80.1l1.3-.4 .1 3.6z" fill-rule="evenodd"/>
<path d="M124.8 88.9l-.5 3.5-1.2-.4z" fill-rule="evenodd"/>
<path d="M155.8 88.8l3.1 1.8-1 1.1z" fill-rule="evenodd"/>
<path d="M172.1 80.7l1.4 .5-1.9 3.1z" fill-rule="evenodd"/>
<path d="M129.7 97.8l1.4 3.3-1.4 .4z" fill-rule="evenodd"/>
<path d="M141.8 99.1l2.5 2.5-1.1 .7z" fill-rule="evenodd"/>
<path d="M152.8 101.7l3.3 1.5-.8 1.1z" fill-rule="evenodd"/>
<path d="M76.2 135.9l2.3 2.8-3.1-1.7z" fill-rule="evenodd"/>
<path d="M82.4 153.3l2.2 2.9-3.1-1.8z" fill-rule="evenodd"/>
<path d="M92.8 213.4l1.1-.9 1.6 3.3z" fill-rule="evenodd"/>
<path d="M94.7 200.6l1.3 .4-1.6 3.2z" fill-rule="evenodd"/>
<path d="M107.2 214.2l1.2 .8-2.5 2.5z" fill-rule="evenodd"/>
<path d="M91.4 234.1l1-.9 1.9 3z" fill-rule="evenodd"/>
<path d="M92 229.6l1.2-.8 1.5 3.2z" fill-rule="evenodd"/>
<path d="M114.2 228l1.1 .7-2.6 2.5z" fill-rule="evenodd"/>
</g>
<g fill="none" stroke="#000" stroke-width=".32">
<path d="M73.2 26.8h6M86.6 26.5h6.1M104.8 26.3h5.4M153.8 26.9h6.1M168.7 27.2h3.6M191.5 27.7h6.1M46.5 125.6h4.2M55.3 125.6h6.1M106.9 122.5h6.1M136 122.4h4.2M159.4 122.7h4.4M182.4 122.9h4.2"/>
<path d="M193.8 122.6h4.6M37.1 183.4h6.5M52.1 183.1h6.1M64.7 182.9h5.5M102 182.9h4.3M128.8 182.7h4.2M148.4 182.6h6.1"/>
</g>
<g fill="none" stroke="#000" stroke-width=".3">
<path d="M104.6 135.7h97.1M182.3 138.3h1l-.5 3.5zM182.8 134.8v3.5M200.7 135.7l.5 3.5h-1zM200.7 135.7v32.9M174.5 141.8h3.4M174.5 142.6h3.4M182.4 141.8h1.4M182.4 142.6h1.4M182.8 146.1v-7.8v11.3M182.8 142.6l.5 3.5h-1zM95.6 168.6h106.1"/>
<path d="M200.2 165.1h1l-.5 3.5zM168.5 198.5h23.7M191.2 198.5l.5 3.5h-1zM191.2 198.5v60M74.5 252.5v18.9M168.5 258.5h23.7M174.5 252.5v18.9M190.7 255h1l-.5 3.5zM74.5 270.4l3.5-.5v1zM74.5 270.4h100M171 269.9l3.5 .5-3.5 .5z"/>
</g>
<g fill="#000">
<path d="M182.3 138.3h1l-.5 3.5z" fill-rule="evenodd"/>
<path d="M200.7 135.7l.5 3.5h-1z" fill-rule="evenodd"/>
<path d="M182.8 142.6l.5 3.5h-1z" fill-rule="evenodd"/>
<path d="M200.2 165.1h1l-.5 3.5z" fill-rule="evenodd"/>
<path d="M191.2 198.5l.5 3.5h-1z" fill-rule="evenodd"/>
<path d="M190.7 255h1l-.5 3.5z" fill-rule="evenodd"/>
<path d="M74.5 270.4l3.5-.5v1z" fill-rule="evenodd"/>
<path d="M171 269.9l3.5 .5-3.5 .5z" fill-rule="evenodd"/>
</g>
<g font-size="7">
<text x="88.5" y="9.5" transform="rotate(180 88.5 9.5)">ИУ4.11.03.03.20.63.13.006СБ</text>
<text x="313.3" y="247">ИУ4.11.03.03.20.63.13.006 СБ</text>
</g>
<g font-size="4.9">
<text x="148.8" y="69.3">R9</text>
<text x="141.5" y="74.1">R1</text>
<text x="159.6" y="77">R8</text>
<text x="181.9" y="146.1" transform="rotate(-90 181.9 146.1)">1.5*</text>
<text x="231.8" y="155.8">1. * Размеры для справок.</text>
<text x="199" y="160.4" transform="rotate(-90 199 160.4)">max16,5</text>
<text x="231.8" y="161.7">2. Электромонтаж ИЭТвыполнять согласно схеме ИУ4.11.03.03.20.63.17.003 Э3.</text>
<text x="231.8" y="167.6">3. Пайку выводов производить ПОС-61ГОСт 21930-70 согласно ГОСТ23592-96.</text>
<text x="231.8" y="173.5">4. Допускается применение импортного припоя с аналогичными</text>
<text x="231.8" y="179.4">характеристиками.</text>
<text x="231.8" y="185.3">5. После сборки изделие промыть в ультразвуковой очистительной ванне</text>
<text x="231.8" y="191.2">со спирто-бензиновой смесью ГОСТ8300-87.</text>
<text x="231.8" y="197.1">6. Контроль паянных соединений производить визуально-оптическим методом.</text>
<text x="231.8" y="203">7. Печатные проводники условно не показаны.</text>
<text x="106.9" y="204.6">C3</text>
<text x="231.8" y="208.9">8. Неуказанные предельный отклонения считать по °IT12/2.</text>
<text x="231.8" y="214.8">9. Остальные технические требования по ОСТ4 ГО.070.015-75.</text>
<text x="86.2" y="227.8">R3</text>
<text x="190.3" y="232.2" transform="rotate(-90 190.3 232.2)">30*</text>
<text x="303.3" y="258.9">Устройство считывания</text>
<text x="120.8" y="269.5">50*</text>
<text x="319.5" y="264.8">RFIDкарт</text>
<text x="386" y="265.9">0,0</text>
<text x="402.8" y="266.2">2: 1</text>
<text x="309.8" y="272.5">Сборочный чертеж</text>
</g>
<g font-size="4.8">
<text x="73.2" y="25.1">19</text>
<text x="86.6" y="24.8">13</text>
<text x="104.8" y="24.6">11</text>
<text x="155.5" y="25.1">17</text>
<text x="170.4" y="25.4">1</text>
<text x="193.2" y="25.9">16</text>
<text x="46.5" y="123.8">6</text>
<text x="55.3" y="123.8">18</text>
<text x="106.9" y="120.8">15</text>
<text x="137.7" y="120.6">3</text>
<text x="161.2" y="121">8</text>
<text x="184.1" y="121.1">9</text>
<text x="195.5" y="120.8">4</text>
<text x="37.1" y="181.7">14</text>
<text x="52.1" y="181.3">12</text>
<text x="64.7" y="181.1">2</text>
<text x="103.8" y="181.1">5</text>
<text x="130.6" y="180.8">7</text>
<text x="150.2" y="180.9">10</text>
</g>
<g font-size="4.4">
<text x="105" y="3.7">2</text>
<text x="315" y="3.8">1</text>
<text x="11.9" y="45.6" transform="rotate(-90 11.9 45.6)">Перв. примен.</text>
<text x="147.4" y="49.9">XP2</text>
<text x="95.1" y="64.7">C4</text>
<text x="160.3" y="65.3">C8</text>
<text x="111.3" y="67.3">DD1</text>
<text x="79.7" y="78.7">VD2</text>
<text x="103.1" y="78.4">R6</text>
<text x="149" y="78.3">SB1</text>
<text x="79.2" y="84.1">VD3</text>
<text x="103.1" y="84.7">R7</text>
<text x="127.8" y="89.8">R2</text>
<text x="165.7" y="89">XP1</text>
<text x="111.1" y="91.5">ZQ1</text>
<text x="139.2" y="95.7">C5</text>
<text x="104.3" y="96.4">C7</text>
<text x="12" y="102.2" transform="rotate(-90 12 102.2)">Справ. №</text>
<text x="155.2" y="102.8">C6</text>
<text x="16" y="145.2">A</text>
<text x="416" y="151.7">A</text>
<text x="12.2" y="174.8" transform="rotate(-90 12.2 174.8)">Подп. идата</text>
<text x="12.2" y="204.3" transform="rotate(-90 12.2 204.3)">Инв. №дубл.</text>
<text x="83.2" y="216.3">VD1</text>
<text x="107.9" y="221.3">C2</text>
<text x="12" y="229.5" transform="rotate(-90 12 229.5)">Взам. инв. №</text>
<text x="96.3" y="233.5">R4</text>
<text x="115.7" y="236">DD1</text>
<text x="76.8" y="241.1">XS1 R5</text>
<text x="118.8" y="243.4">C10 C12</text>
<text x="101.1" y="251.3">C4</text>
<text x="115.7" y="251.8">C9</text>
<text x="124" y="251.9">C11</text>
<text x="369" y="256.1">Лит.</text>
<text x="383.7" y="256.1">Масса</text>
<text x="398.7" y="256.1">Масштаб</text>
<text x="12.1" y="259.8" transform="rotate(-90 12.1 259.8)">Подп. идата</text>
<text x="230.2" y="261.1">Изм.</text>
<text x="238.2" y="261.1">Лист</text>
<text x="251.5" y="261">№докум.</text>
<text x="273.4" y="261.2">Подп.</text>
<text x="285.6" y="261.2">Дата</text>
<text x="230.4" y="266.1">Разраб.</text>
<text x="247.4" y="266.1">Меликян С. А.</text>
<text x="230.6" y="271.1">Пров.</text>
<text x="247.4" y="271.1">ГладкихА.А.</text>
<text x="230.3" y="276.1">Т. контр.</text>
<text x="230.5" y="281.1">Нач.отд.</text>
<text x="366.5" y="276.1">Лист</text>
<text x="386.5" y="276.1">Листов</text>
<text x="406.4" y="276">1</text>
<text x="230.4" y="286.1">Н. контр.</text>
<text x="12.1" y="289.4" transform="rotate(-90 12.1 289.4)">Инв. №подл.</text>
<text x="230.3" y="291.1">Утв.</text>
<text x="105" y="295.9">2</text>
<text x="315" y="296.1">1</text>
<text x="323.5" y="295.8">Копировал</text>
<text x="370" y="295.8">Формат А3</text>
</g>
<g font-size="4.2">
<text x="369.3" y="280.7">МГТУим. Н.Э. Баумана</text>
<text x="377.8" y="285.7">Кафедра ИУ4</text>
<text x="375" y="290.8">Группа ИУ4-63Б</text>
</g>
</svg>
